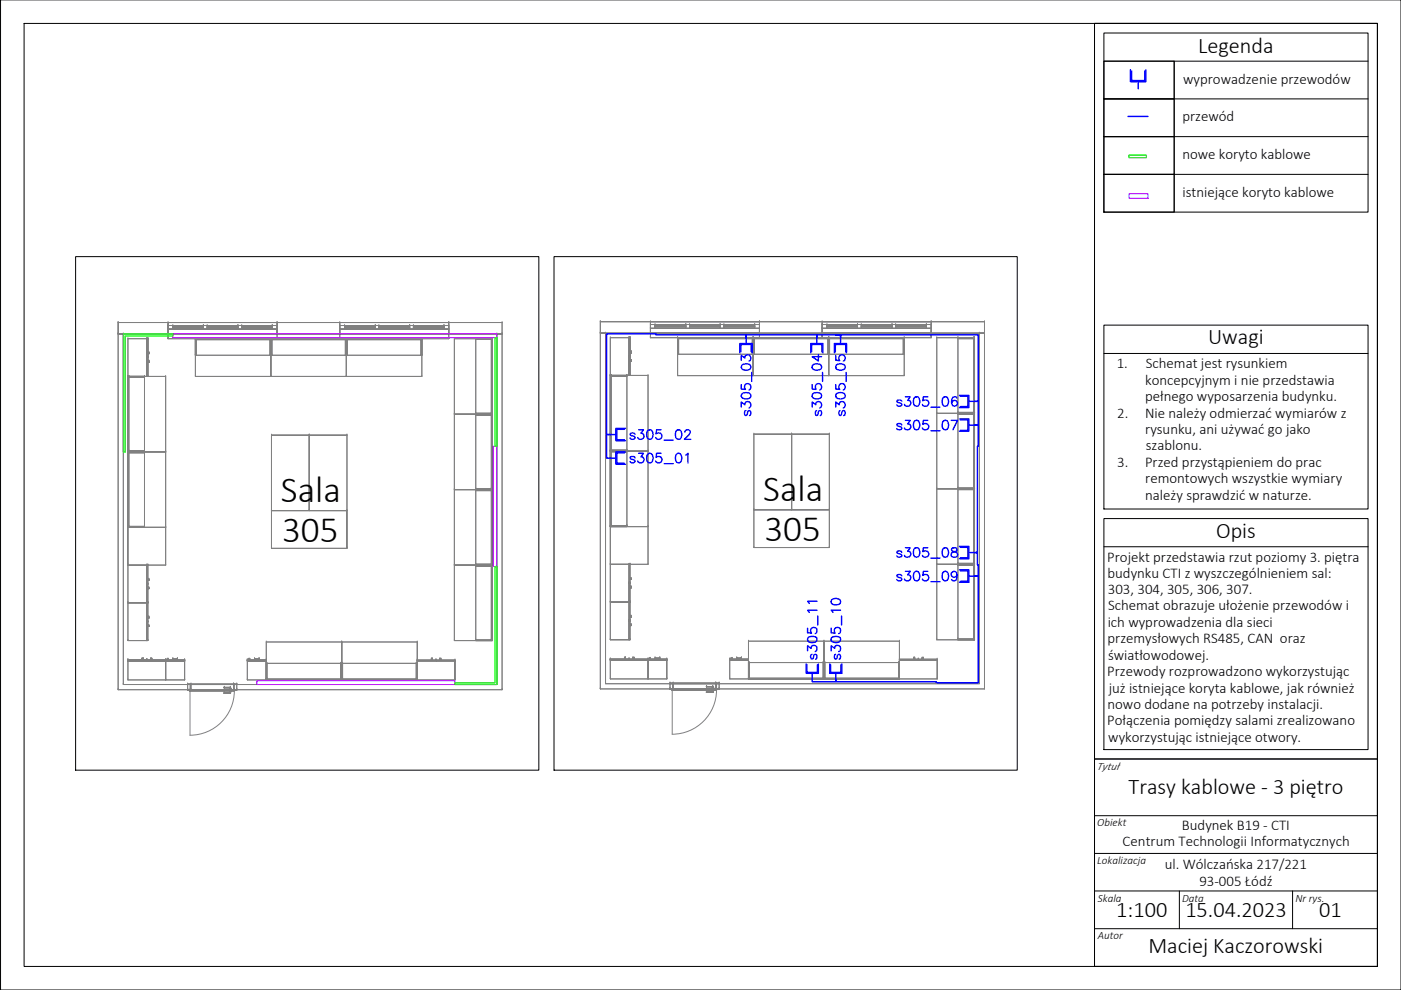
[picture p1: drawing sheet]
<svg xmlns="http://www.w3.org/2000/svg" width="297mm" height="210mm" viewBox="0 0 297 210" stroke-linecap="round" stroke-linejoin="round" font-family="sans-serif">
<g fill="none" stroke="#00f" stroke-width=".3">
<path d="M239.7 14.8v2.5h3.2v-2.5M239.9 15v2.1h2.8v-2.1M241.3 17.3v1.5M158.2 71.6v1.2M173.2 71.6v1.2M178.2 71.6v1.2M129.4 97.1h1.2M129.4 92.1h1.2M132.6 95.8h-2v2.6h2M132.6 90.8h-2v2.6h2M205.4 90.1h1.2M205.4 85.1h1.2"/>
<path d="M205.4 117.2h1.2M205.4 122.1h1.2M172.2 142.8v1.1M177.2 142.8v1.1"/>
</g>
<!-- layer: okna - rama -->
<g fill="none" stroke="#808080" stroke-width=".21">
<path d="M35.6 69v.8v-.8M35.6 69.8h23.1h-23.1M35.6 69h.1M35.6 69.8h.1M36.6 69v.8v-.8M36.6 69h6.5h-6.5M36.6 69.8h6.5h-6.5M36.6 69.8h.1M36.6 69h.1M43.1 69h.1M43.1 69.8h.1M43.1 69v.8"/>
<path d="M43.9 69v.8v-.8M43.9 69h6.5h-6.5M43.9 69.8h6.5h-6.5M43.9 69.8h.1M43.9 69h.1M50.4 69h.1M50.4 69.8h.1M50.4 69v.8M51.3 69v.8v-.8M51.3 69h6.4h-6.4M51.3 69.8h6.4h-6.4M51.3 69.8h.1"/>
<path d="M51.3 69h.1M57.7 69h.1M57.7 69.8h.1M57.7 69v.8M58.7 69h-23.1h23.1v.8M58.7 69h.1M58.7 69.8h.1M58.7 69v.8M72 69v.8v-.8M72 69.8h23.2h-23.2M72 69h.1M72 69.8h.1"/>
<path d="M73.1 69v.8v-.8M73.1 69h6.5h-6.5M73.1 69.8h6.5h-6.5M73.1 69.8h.1M73.1 69h.1M79.6 69h.1M79.6 69.8h.1M79.6 69v.8M80.3 69v.8v-.8M80.3 69h6.6h-6.6M80.3 69.8h6.6h-6.6M80.3 69.8h.1"/>
<path d="M80.3 69h.1M86.9 69h.1M86.9 69.8h.1M86.9 69v.8M87.7 69v.8v-.8M87.7 69h6.4h-6.4M87.7 69.8h6.4h-6.4M87.7 69.8h.1M87.7 69h.1M94.1 69h.1M94.1 69.8h.1M94.1 69v.8"/>
<path d="M95.2 69h-23.2h23.2v.8M95.2 69h.1M95.2 69.8h.1M95.2 69v.8M137.9 68.8v.8v-.8M137.9 69.6h23.1h-23.1M137.9 68.8h.1M137.9 69.6h.1M138.9 68.8v.8v-.8M138.9 68.8h6.5h-6.5M138.9 69.6h6.5h-6.5M138.9 69.6h.1"/>
<path d="M138.9 68.8h.1M145.4 68.8h.1M145.4 69.6h.1M145.4 68.8v.8M146.2 68.8v.8v-.8M146.2 68.8h6.5h-6.5M146.2 69.6h6.5h-6.5M146.2 69.6h.1M146.2 68.8h.1M152.7 68.8h.1M152.7 69.6h.1M152.7 68.8v.8"/>
<path d="M153.5 68.8v.8v-.8M153.5 68.8h6.5h-6.5M153.5 69.6h6.5h-6.5M153.5 69.6h.1M153.5 68.8h.1M160 68.8h.1M160 69.6h.1M160 68.8v.8M161 68.8h-23.1h23.1v.8M161 68.8h.1M161 69.6h.1M161 68.8v.8"/>
<path d="M174.3 68.8v.8v-.8M174.3 69.6h23.1h-23.1M174.3 68.8h.1M174.3 69.6h.1M175.3 68.8v.8v-.8M175.3 68.8h6.5h-6.5M175.3 69.6h6.5h-6.5M175.3 69.6h.1M175.3 68.8h.1M181.8 68.8h.1M181.8 69.6h.1M181.8 68.8v.8"/>
<path d="M182.6 68.8v.8v-.8M182.6 68.8h6.5h-6.5M182.6 69.6h6.5h-6.5M182.6 69.6h.1M182.6 68.8h.1M189.1 68.8h.1M189.1 69.6h.1M189.1 68.8v.8M189.9 68.8v.8v-.8M189.9 68.8h6.5h-6.5M189.9 69.6h6.5h-6.5M189.9 69.6h.1"/>
<path d="M189.9 68.8h.1M196.4 68.8h.1M196.4 69.6h.1M196.4 68.8v.8M197.4 68.8h-23.1h23.1v.8M197.4 68.8h.1M197.4 69.6h.1M197.4 68.8v.8"/>
</g>
<!-- layer: okna - szyba -->
<g fill="none" stroke="#808080" stroke-width=".21">
<path d="M36.6 69.3h6.5h-6.5v.2h6.5v-.2M36.6 69.3v.2h6.5v-.2M36.6 69.5h.1M36.6 69.3h.1M43.1 69.5h.1M43.1 69.3h.1M43.9 69.3h6.5h-6.5v.2h6.5v-.2M43.9 69.3v.2h6.5v-.2M43.9 69.5h.1M43.9 69.3h.1M50.4 69.5h.1M50.4 69.3h.1"/>
<path d="M51.3 69.3h6.4h-6.4v.2h6.4v-.2M51.3 69.3v.2h6.4v-.2M51.3 69.5h.1M51.3 69.3h.1M57.7 69.5h.1M57.7 69.3h.1M73.1 69.3h6.5h-6.5v.2h6.5v-.2M73.1 69.3v.2h6.5v-.2M73.1 69.5h.1M73.1 69.3h.1M79.6 69.5h.1M79.6 69.3h.1"/>
<path d="M80.3 69.3h6.6h-6.6v.2h6.6v-.2M80.3 69.3v.2h6.6v-.2M80.3 69.5h.1M80.3 69.3h.1M86.9 69.5h.1M86.9 69.3h.1M87.7 69.3h6.4h-6.4v.2h6.4v-.2M87.7 69.3v.2h6.4v-.2M87.7 69.5h.1M87.7 69.3h.1M94.1 69.5h.1M94.1 69.3h.1"/>
<path d="M138.9 69.1h6.5h-6.5v.2h6.5v-.2M138.9 69.1v.2h6.5v-.2M138.9 69.3h.1M138.9 69.1h.1M145.4 69.3h.1M145.4 69.1h.1M146.2 69.1h6.5h-6.5v.2h6.5v-.2M146.2 69.1v.2h6.5v-.2M146.2 69.3h.1M146.2 69.1h.1M152.7 69.3h.1M152.7 69.1h.1"/>
<path d="M153.5 69.1h6.5h-6.5v.2h6.5v-.2M153.5 69.1v.2h6.5v-.2M153.5 69.3h.1M153.5 69.1h.1M160 69.3h.1M160 69.1h.1M175.3 69.1h6.5h-6.5v.2h6.5v-.2M175.3 69.1v.2h6.5v-.2M175.3 69.3h.1M175.3 69.1h.1M181.8 69.3h.1M181.8 69.1h.1"/>
<path d="M182.6 69.1h6.5h-6.5v.2h6.5v-.2M182.6 69.1v.2h6.5v-.2M182.6 69.3h.1M182.6 69.1h.1M189.1 69.3h.1M189.1 69.1h.1M189.9 69.1h6.5h-6.5v.2h6.5v-.2M189.9 69.1v.2h6.5v-.2M189.9 69.3h.1M189.9 69.1h.1M196.4 69.3h.1M196.4 69.1h.1"/>
</g>
<!-- layer: okna - parapet -->
<g fill="none" stroke="#808080" stroke-width=".21">
<path d="M35.6 69.8h23.1v2h-23.1zM35.6 71.8h.1M35.6 69.8h.1M35.6 71.8h23.1M35.6 69.8v2M35.6 69.8h23.1M58.7 69.8v2M58.7 71.8h-23.1h23.1M58.7 71.8h.1M58.7 69.8h.1M72 69.8h23.2v2h-23.2zM72 71.8h.1"/>
<path d="M72 69.8h.1M72 71.8h23.2M72 69.8h23.2M72 69.8v2M95.2 69.8v2M95.2 71.8h-23.2h23.2M95.2 71.8h.1M95.2 69.8h.1M137.9 69.6h23.1v2h-23.1zM137.9 71.6h.1M137.9 69.6h.1M137.9 71.6h23.1"/>
<path d="M137.9 69.6v2M137.9 69.6h23.1M161 69.6v2M161 71.6h-23.1h23.1M161 71.6h.1M161 69.6h.1M174.3 69.6h23.1v2h-23.1zM174.3 71.6h.1M174.3 69.6h.1M174.3 71.6h23.1M174.3 69.6h23.1M174.3 69.6v2"/>
<path d="M197.4 69.6v2M197.4 71.6h-23.1h23.1M197.4 71.6h.1M197.4 69.6h.1"/>
</g>
<g fill="none" stroke="#808080" stroke-width=".21">
<path d="M31.4 76.8v-.2v.2M31.4 76.8h.2zM31.4 76.6h.2v.2M31.4 76.6h.1M31.4 76.8h.1M31.4 74.8l.1 .2M31.4 74.8v.2v-.2M31.4 74.8h.2v.2M31.4 74.8h.1M31.4 75h.1M31.4 74.8v.2M31.4 75h.2"/>
<path d="M31.5 76.6v.2v-.2h-.1v.2M31.5 76.8h.1M31.5 76.6h.1M31.5 74.8h-.1h.2M31.5 75h.1M31.5 74.8h.1M31.6 76.6h-.2v.2M31.6 76.8h.1M31.6 76.6h.1M31.6 74.8v.2h-.2M31.6 75h.1M31.6 74.8h.1"/>
<path d="M31.6 76.6v.2M133.6 76.6v-.2v.2M133.6 76.6h.2zM133.6 76.4h.2v.2M133.6 76.4h.1M133.6 76.6h.1M133.6 74.6v.2h.2v-.2v.2M133.6 74.6v.2v-.2M133.6 74.6h.2v.2M133.6 74.6h.1M133.6 74.8h.1M133.6 74.8h.2"/>
<path d="M133.6 76.4h.2M133.6 74.6h.2M133.6 74.6v.2M133.8 76.4v.2v-.2h-.2v.2M133.8 76.6h.1M133.8 76.4h.1M133.8 74.6h-.2h.2M133.8 74.8h.1M133.8 74.6h.1M133.8 76.4h-.2v.2M133.8 74.6v.2h-.2M133.8 76.4v.2"/>
<path d="M30.1 139.9h.2h-.2M30.1 139.7h.2v.2M30.1 139.7v.2v-.1M30.1 139.9h.1M30.1 139.8h.1M30.1 139.7h.1M30.1 139.9h.2M30.1 139.8v.1M30.3 139.8h-.2h.2v.1h-.2M30.3 139.7h-.2v.2M30.3 139.8h.1M30.3 139.9h.1"/>
<path d="M30.3 139.7h.1M30.3 139.7v.2M31.4 132.8v-.2v.2M31.4 132.8h.2zM31.4 132.6h.2v.2M31.4 132.6h.1M31.4 132.8h.1M31.4 130.8v.2h.1v-.2v.2M31.4 130.8v.2v-.2M31.4 130.8h.2v.2M31.4 130.8h.1M31.4 131h.1"/>
<path d="M31.4 124.8v-.2v.2M31.4 124.8h.2zM31.4 124.6h.2v.2M31.4 124.6h.1M31.4 124.8h.1M31.4 122.8v.2h.1v-.2v.2M31.4 122.8v.2v-.2M31.4 122.8h.2v.2M31.4 122.8h.1M31.4 123h.1M31.4 122.8v.2M31.4 130.8v.2"/>
<path d="M31.4 131h.2M31.4 123h.2M31.5 132.6l-.1 .2M31.5 132.8h.1M31.5 132.6h.1M31.5 130.8h-.1h.2M31.5 131h.1M31.5 130.8h.1M31.5 124.6l-.1 .2M31.5 124.8h.1M31.5 124.6h.1M31.5 122.8h-.1h.2"/>
<path d="M31.5 123h.1M31.5 122.8h.1M31.6 132.6h-.2v.2M31.6 132.8h.1M31.6 132.6h.1M31.6 130.8v.2h-.2M31.6 131h.1M31.6 130.8h.1M31.6 124.6h-.2v.2M31.6 124.8h.1M31.6 124.6h.1M31.6 122.8v.2h-.2"/>
<path d="M31.6 123h.1M31.6 122.8h.1M31.6 124.6v.2M31.6 132.6v.2M31.9 139.8h.3h-.3v.1h.3M31.9 139.7v.2h.3M31.9 139.9h.1M31.9 139.8h.1M31.9 139.7h.1M31.9 139.7h.3M31.9 139.8v.1M32.2 139.9h-.3h.3"/>
<path d="M32.2 139.7v.2zM32.2 139.7h-.3v.2M32.2 139.9h.1M32.2 139.8h.1M32.2 139.7h.1M35.5 139.8h.1v.2M35.5 139.8v.2v-.2M35.5 139.8h.1M35.5 139.8v.2M35.6 139.8h-.1h.1v.2h-.1M35.6 139.8h-.1v.2M35.6 139.8h.1"/>
<path d="M35.6 139.8v.2M36.6 139.9h.1M36.6 139.7h1v.2M36.6 139.7h.1M36.6 139.7v.2M36.7 139.8h.1M36.7 139.9h.1M37.5 139.8h-.8v.1M37.5 139.8l.1 .1v-.2h-1v.2M37.5 139.8h.1M37.5 139.9h.1M37.5 139.8v.1"/>
<path d="M37.6 139.7h.1M37.6 139.9h.1M52.7 139.8h.2v.2M52.7 139.8v.2v-.2M52.7 139.8h.1M52.7 139.8v.2M52.9 139.8h-.2h.2v.2h-.2M52.9 139.8h-.2v.2M52.9 139.8h.1M52.9 139.8v.2M54 139.9h.1M54 139.7h.9v.2"/>
<path d="M54 139.7h.1M54 139.7v.2M54 139.8h.1M54.8 139.8h-.8v.1M54.8 139.8l.1 .1v-.2h-.9v.2M54.8 139.8h.1M54.8 139.9h.1M54.8 139.8v.1M54.9 139.7h.1M54.9 139.9h.1M88.5 139.9v.2v-.2M88.5 139.9h3.9v.2h-3.9"/>
<path d="M88.5 139.9h.1M88.5 139.9h3.9M91.5 139.9h.1h-.1M91.5 139.7h.1v.2M91.5 139.7v.2v-.1M91.5 139.9h.1M91.5 139.8h.1M91.5 139.7h.1M91.5 139.8v.1M91.6 139.8l-.1 .1M91.6 139.7h-.1v.2M91.6 139.8h.1"/>
<path d="M91.6 139.9h.1M91.6 139.7h.1M91.6 139.7v.2M92.4 139.9h.1M92.4 139.9v.2h-3.9M92.5 139.9v.2v-.2h4v.2h-4M92.5 139.9h.1M92.5 139.9h4M93.2 139.8h.3h-.3v.1h.3M93.2 139.7v.2h.3M93.2 139.9h.1M93.2 139.8h.1"/>
<path d="M93.2 139.7h.1M93.2 139.7h.3M93.2 139.8v.1M93.5 139.9h-.3h.3M93.5 139.7v.2zM93.5 139.7h-.3v.2M93.5 139.9h.1M93.5 139.8h.1M93.5 139.7h.1M96.5 139.9h.1M96.5 139.9v.2M132.4 139.8h.2h-.2"/>
<path d="M132.4 139.5h.2v.3M132.4 139.5v.3v-.2M132.4 139.8h.1M132.4 139.6h.1M132.4 139.5h.1M132.4 139.8h.2M132.4 139.6v.2M132.6 139.6h-.2h.2v.2h-.2M132.6 139.5h-.2v.3M132.6 139.6h.1M132.6 139.8h.1M132.6 139.5h.1"/>
<path d="M132.6 139.5v.3M133.6 132.6v-.2v.2M133.6 132.6h.2zM133.6 132.4h.2v.2M133.6 132.4h.1M133.6 132.6h.1M133.6 130.7v.2h.2v-.2v.2M133.6 130.7v.2v-.2M133.6 130.7h.2v.2M133.6 130.7h.1M133.6 130.9h.1M133.6 124.6v-.2v.2"/>
<path d="M133.6 124.6h.2zM133.6 124.4h.2v.2M133.6 124.4h.1M133.6 124.6h.1M133.6 122.7v.2h.2v-.2v.2M133.6 122.7v.2v-.2M133.6 122.7h.2v.2M133.6 122.7h.1M133.6 122.9h.1M133.6 122.7v.2M133.6 130.7v.2M133.6 132.4h.2"/>
<path d="M133.6 130.7h.2M133.6 130.9h.2M133.6 124.4h.2M133.6 122.7h.2M133.6 122.9h.2M133.8 132.4v.2v-.2h-.2v.2M133.8 132.6h.1M133.8 132.4h.1M133.8 130.7h-.2h.2M133.8 130.9h.1M133.8 130.7h.1M133.8 124.4v.2v-.2h-.2v.2"/>
<path d="M133.8 124.6h.1M133.8 124.4h.1M133.8 122.7h-.2h.2M133.8 122.9h.1M133.8 122.7h.1M133.8 132.4h-.2v.2M133.8 130.7v.2h-.2M133.8 124.4h-.2v.2M133.8 122.7v.2h-.2M133.8 124.4v.2M133.8 132.4v.2M134.2 139.6h.2h-.2v.2h.2"/>
<path d="M134.2 139.5v.3h.2M134.2 139.8h.1M134.2 139.6h.1M134.2 139.5h.1M134.2 139.5h.2M134.2 139.6v.2M134.4 139.8h-.2h.2M134.4 139.5v.3zM134.4 139.5h-.2v.3M134.4 139.8h.1M134.4 139.6h.1M134.4 139.5h.1"/>
<path d="M137.7 139.8h.2h-.2M137.7 139.6h.2v.2M137.7 139.6v.2v-.1M137.7 139.8h.1M137.7 139.7h.1M137.7 139.6h.1M137.7 139.8h.2M137.7 139.7v.1M137.9 139.7h-.2h.2v.1h-.2M137.9 139.6h-.2v.2M137.9 139.7h.1M137.9 139.8h.1"/>
<path d="M137.9 139.6h.1M137.9 139.6v.2M138.9 139.8h.1h-.1M138.9 139.5h1v.3M138.9 139.8h.1M138.9 139.5h.1M138.9 139.5v.3M139 139.6h.1M139 139.8h.1M139.8 139.6h-.8v.2M139.8 139.6l.1 .2v-.3h-1v.3M139.8 139.6h.1"/>
<path d="M139.8 139.8h.1M139.8 139.6v.2M139.9 139.5h.1M139.9 139.8h.1M155 139.8h.2h-.2M155 139.6h.2v.2M155 139.6v.2v-.1M155 139.8h.1M155 139.7h.1M155 139.6h.1M155 139.8h.2M155 139.7v.1"/>
<path d="M155.2 139.7h-.2h.2v.1h-.2M155.2 139.6h-.2v.2M155.2 139.7h.1M155.2 139.8h.1M155.2 139.6h.1M155.2 139.6v.2M156.2 139.8h.1h-.1M156.2 139.5h1v.3M156.2 139.8h.1M156.2 139.5h.1M156.2 139.5v.3M156.3 139.6h.1"/>
<path d="M156.3 139.8h.1M157.1 139.6h-.8v.2M157.1 139.6l.1 .2v-.3h-1v.3M157.1 139.6h.1M157.1 139.8h.1M157.1 139.6v.2M157.2 139.5h.1M157.2 139.8h.1M190.7 140v3.9h8M190.7 140h.1M190.7 139.8v.2v-.2M190.7 139.8h4v.2h-4"/>
<path d="M190.7 139.8h.1M190.7 140h8M190.7 139.8h4M193.7 139.8h.2h-.2M193.7 139.5h.2v.3M193.7 139.5v.3v-.2M193.7 139.8h.1M193.7 139.6h.1M193.7 139.5h.1M193.7 139.6v.2M193.9 139.6h-.2h.2v.2h-.2M193.9 139.5h-.2v.3"/>
<path d="M193.9 139.6h.1M193.9 139.8h.1M193.9 139.5h.1M193.9 139.5v.3M194.7 139.8h.1M194.7 139.8v.2h-4M194.7 140h.1M194.8 140h.1M194.8 139.8v.2v-.2h3.9v.2h-3.9M194.8 139.8h.1M194.8 139.8h3.9M195.5 139.6h.2h-.2v.2h.2"/>
<path d="M195.5 139.5v.3h.2M195.5 139.8h.1M195.5 139.6h.1M195.5 139.5h.1M195.5 139.5h.2M195.5 139.6v.2M195.7 139.8h-.2h.2M195.7 139.5v.3zM195.7 139.5h-.2v.3M195.7 139.8h.1M195.7 139.6h.1M195.7 139.5h.1"/>
<path d="M198.7 140h-8v3.9M198.7 140h.1M198.7 139.8h.1M198.7 139.8v.2M35.5 140h.1h-.1M35.5 140h.1M35.6 140h.1M40.2 146.5h.1M40.3 146.4h.1M40.3 146.5h.1M47.6 147h.1M47.5 146.9h1.4z"/>
<path d="M47.5 146.9h.1M47.5 145.9v-.2v.2M47.6 146.9h1.2M47.6 146.9l1.2 .1M47.6 146.9h.1M47.6 145.7h1.2v.2M47.6 145.7l-.1 .2h1.4h-1.3M47.6 145.9h.1M47.6 145.7h.1M48.7 146.5h.4zM48.7 146.7h.4zM48.7 146.2h.4z"/>
<path d="M48.7 146.1h.4zM48.7 146.1v.1M48.7 146.5v.2M48.8 146.9h.1M48.8 146.7h.1M48.8 145.9h.1M48.8 146.1h.1M48.8 145.9v.3M48.8 146.9v.1M48.8 147h.1M48.8 145.7h-1.2v.2M48.8 145.7v.2"/>
<path d="M48.8 145.7h.1M48.8 146.5v.4M48.9 146.7h.1M48.9 146.9h.1M48.9 146.1h.1M48.9 145.9v-.2v.2M48.9 145.9v.2M48.9 146.7v.2M49.1 146.7h.1M49.1 146.1h.1M49.1 146.1v.1M49.1 146.5v.2"/>
<path d="M52.7 140h.2h-.2M52.7 140h.1M52.7 140h.2M52.9 140h.1M88.5 144.2h8v-4.1v4.1M88.5 140.1v4.1h8M88.5 144.2h.1M88.5 140.1h.1M88.5 140.1h8M92.4 140.1h.1M92.5 140.1h.1M96.5 140.1h-8v4.1"/>
<path d="M96.5 144.2h.1M96.5 140.1h.1M142.4 146.3h.1M142.5 146.2h.1M142.5 146.4h.1M142.6 146.3h.1M149.8 146.7h1.4zM149.8 146.7v.1v-.1M149.8 145.6h.1M149.8 146.7v.1h1.3v-.1M149.8 146.7v.1h1.3M149.8 146.8h.1"/>
<path d="M149.8 146.7h.1M149.8 145.6h1.3M149.8 145.6h1.4h-1.4M150.9 146.4h.4zM150.9 146h.4zM150.9 145.9h.4zM150.9 145.9v.1M150.9 146.4h.1M151.1 146.7h.1M151.1 146.4h.1M151.1 145.6h.1M151.1 145.9h.1"/>
<path d="M151.1 145.6v.3M151.1 146.4v.3M151.1 146.7v.1M151.1 146.8h.1M151.1 145.6h-1.3M151.1 145.6v.4M151.2 146.4h.1M151.2 146.7v.1v-.1M151.2 145.9h.1M151.2 145.6h.1M151.2 145.6v.3M151.2 146.4v.3"/>
<path d="M151.3 146.4h.1M151.3 145.9h.1M151.3 145.9v.1M190.7 143.9h8v-3.9v3.9M190.7 143.9h.1M198.7 143.9h.1"/>
<circle cx="40.3" cy="146.5" r=".06"/>
<circle cx="142.5" cy="146.3" r=".06"/>
</g>
<g fill="none" stroke="#808080" stroke-width=".21">
<path d="M27.1 79.8v16h8h-8M27.1 79.8h8v16M27.1 79.8h.1M27.1 79.8v16h.2M27.1 79.8h3.5v16h-3.5v-16v16M27.1 79.8h3.5v16h-3.5M27.1 71.8v8h4h-4M27.1 71.8h4v8M27.1 71.8h.1M27.1 79.8v32M27.3 79.8h3.3v.2h-3.3v-.2v.2M27.3 79.8h3.3v.2h-3.3"/>
<path d="M27.3 79.8h.1M27.3 79.8h-.2h.2v16M27.3 79.8v16h-.2M30.6 79.8h.1M31.1 71.8h-4v8M31.1 79.8h.1M31.1 71.8h.1M31.1 75.8h.3v4h-.3M31.1 75.8h.1M31.1 75.8v4h.3v-4h-.3v4M31.1 71.8v3.9h.3v-3.9M31.1 71.8v3.9h.3"/>
<path d="M31.1 75.8v4h.3v-4h-.3h.3M31.1 75.7h.1M31.1 71.8v8M31.1 79.8h.3M31.4 71.8h-.3h.3M31.4 75.7h.1M31.4 71.8v3.9h-.3M31.4 71.8v3.9h-.3v-3.9h.3v3.9M31.4 71.8h-.3v3.9M31.4 75.8h.1M31.4 79.8h.1M31.4 71.8h.1"/>
<path d="M31.4 75.8v4M35.1 79.8h-8v16M35.1 79.8h.1M35.1 79.8v32M41.4 71.8v8v-8h16M41.4 71.8h16v8M41.4 71.8h.1M41.4 79.8h.1M41.4 75.3h.2v-3.3v3.3M41.4 72v3.3h.2M41.4 75.3h.1M41.4 72h.1"/>
<path d="M41.4 72h16v-.2v.2M41.4 71.8v.2h16M41.4 71.8h16h-16v3.5h16v-3.5M41.4 71.8v3.5h16v-3.5M41.4 79.8h48M41.4 72h.2M41.4 71.8h48M41.6 72h-.2v3.3M41.6 75.3h.1M41.6 72h.1M57.2 72h.2h-.2v3.3h.2v-3.3M57.2 72v3.3h.2v-3.3"/>
<path d="M57.2 75.3h.1M57.2 72h.1M57.4 71.8v8v-8h16M57.4 71.8h16v8M57.4 71.8h.1M57.4 79.8h.1M57.4 75.3h.2v-3.3v3.3M57.4 72v3.3h.2M57.4 75.3h.1M57.4 72h.1M57.4 72h16v-.2v.2M57.4 71.8v.2h16"/>
<path d="M57.4 71.8h16h-16v3.5h16v-3.5M57.4 71.8v3.5h16v-3.5M57.4 71.8v8h-16M57.4 71.8h-16v.2M57.4 72h.2M57.6 72h-.2v3.3M57.6 75.3h.1M57.6 72h.1M73.2 72h.2h-.2v3.3h.2v-3.3M73.2 72v3.3h.2v-3.3M73.2 75.3h.1M73.2 72h.1"/>
<path d="M73.4 71.8v8h-16M73.4 71.8h.1M73.4 79.8h.1M73.4 75.3h.1M73.4 72h.1M73.4 71.8h-16v.2M73.4 71.8v8v-8h16M73.4 71.8h16v8M73.4 75.3h.2v-3.3v3.3M73.4 72v3.3h.2M73.4 72h16v-.2v.2M73.4 71.8v.2h16"/>
<path d="M73.4 71.8h16h-16v3.5h16v-3.5M73.4 71.8v3.5h16v-3.5M73.4 72h.2M73.6 72h-.2v3.3M73.6 75.3h.1M73.6 72h.1M89.2 72h.2h-.2v3.3h.2v-3.3M89.2 72v3.3h.2v-3.3M89.2 75.3h.1M89.2 72h.1M89.4 71.8v8h-16M89.4 71.8h.1"/>
<path d="M89.4 79.8h.1M89.4 75.3h.1M89.4 72h.1M89.4 71.8h-16v.2M96.3 71.8v16h8.1M96.3 71.8h.1M96.3 71.8v64M100.9 71.8v.2h3.3h-3.3M100.9 71.8h3.3v.2M100.9 72h.1M100.9 71.8h.1M104.2 71.8h-3.3v.2"/>
<path d="M104.2 72h.1M104.2 71.8h.1M104.2 71.8v16h.2h-.2M104.2 71.8h.2v16M104.2 71.8v.2M104.4 71.8h-8.1h8.1v16M104.4 71.8v16h-8.1M104.4 71.8h.1M104.4 71.8h-.2v16M104.4 71.8v16v-16h-3.5v16h3.5M104.4 71.8h-3.5v16h3.5M104.4 71.8v64"/>
<path d="M129.4 79.6h8v16h-8v16M129.4 79.6v16h8h-8M129.4 79.6h.1M129.4 79.6v16h.2M129.4 79.6h3.5v16h-3.5v-16v16M129.4 79.6h3.5v16h-3.5M129.4 71.6v8h4h-4M129.4 71.6h4v8M129.4 71.6h.1M129.4 79.6v32M129.6 79.6h3.3v.2h-3.3v-.2v.2M129.6 79.6h3.3v.2h-3.3"/>
<path d="M129.6 79.6h.1M129.6 79.8h.1M129.6 79.6h-.2h.2v16M129.6 79.6v16h-.2M132.9 79.6h.1M132.9 79.8h.1M133.4 71.6h-4v8M133.4 79.6h.1M133.4 71.6h.1M133.4 75.7h.2v3.9h-.2M133.4 75.7h.1M133.4 75.7v3.9h.2v-3.9h-.2v3.9"/>
<path d="M133.4 71.6v4h.2v-4M133.4 71.6v4h.2M133.4 75.7v3.9h.2v-3.9h-.2h.2M133.4 75.6h.1M133.4 71.6v8M133.4 79.6h.2M133.6 71.6h-.2h.2M133.6 75.6h.1M133.6 71.6v4h-.2M133.6 71.6v4h-.2v-4h.2v4M133.6 71.6h-.2v4M133.6 75.7h.1"/>
<path d="M133.6 79.6h.1M133.6 71.6h.1M133.6 75.7v3.9M137.4 79.6h-8v16M137.4 79.6h.1M137.4 79.6v32M143.7 71.6h16v8h16v-8M143.7 71.6v8v-8h16M143.7 71.6h.1M143.7 79.6h.1M143.7 75.1h.2v-3.3v3.3M143.7 71.8v3.3h.2"/>
<path d="M143.7 75.1h.1M143.7 71.8h.1M143.7 71.8h16v-.2v.2M143.7 71.6v.2h16M143.7 71.6h16h-16v3.5h16v-3.5M143.7 71.6v3.5h16v-3.5M143.7 71.8h.2M143.7 79.6h48M143.7 71.6h48M143.9 71.8h-.2v3.3M143.9 75.1h.1M143.9 71.8h.1"/>
<path d="M159.5 71.8h.2h-.2v3.3h.2v-3.3M159.5 71.8v3.3h.2v-3.3M159.5 71.8h.1M159.7 71.6v8v-8h16M159.7 71.6h16v8h16v-8M159.7 71.6h.1M159.7 71.8v3.3h.2v-3.3v3.3h-.2v-3.3h.2M159.7 71.8h.1M159.7 71.8h16v-.2v.2M159.7 71.6v.2h16M159.7 71.6h16h-16v3.5h16v-3.5M159.7 71.6v3.5h16v-3.5"/>
<path d="M159.7 71.6v8h-16M159.7 71.6h-16v.2M159.7 71.8h.2M159.9 71.8h.1M175.5 71.8h.2h-.2v3.3h.2v-3.3M175.5 71.8v3.3h.2v-3.3M175.5 71.8h.1M175.7 71.6h.1M175.7 71.8h.1M175.7 71.6h-16v.2M175.7 71.6v8v-8h16M175.7 71.6h16v8"/>
<path d="M175.7 71.8v3.3h.2v-3.3v3.3h-.2v-3.3h.2M175.7 71.8h16v-.2v.2M175.7 71.6v.2h16M175.7 71.6h16h-16v3.5h16v-3.5M175.7 71.6v3.5h16v-3.5M175.7 71.8h.2M175.9 71.8h.1M191.5 71.8h.2h-.2v3.3h.2v-3.3M191.5 71.8v3.3h.2v-3.3M191.5 75.1h.1M191.5 71.8h.1M191.7 71.6h.1"/>
<path d="M191.7 79.6h.1M191.7 75.1h.1M191.7 71.8h.1M191.7 71.6h-16v.2M198.6 71.6v16h8M198.6 71.6h.1M198.6 71.6v64.1M203.1 71.6v.2h3.3h-3.3M203.1 71.6h3.3v.2M203.1 71.8h.1M203.1 71.6h.1M206.4 71.6h-3.3v.2"/>
<path d="M206.4 71.8h.1M206.4 71.6h.1M206.4 71.6v16h.2h-.2M206.4 71.6h.2v16M206.4 71.6v.2M206.6 71.6v16h-8v16h8M206.6 71.6h-8h8v16M206.6 71.6h.1M206.6 71.6h-.2v16M206.6 71.6v16v-16h-3.5v16h3.5M206.6 71.6h-3.5v16h3.5M206.6 71.6v64.1"/>
<path d="M27.1 95.8v16h8h-8M27.1 95.8h8v16M27.1 95.8h.1M27.1 95.8v16h.2M27.1 95.8h3.5v16h-3.5v-16v16M27.1 95.8h3.5v16h-3.5M27.3 95.8h3.3v.2h-3.3v-.2v.2M27.3 95.8h3.3v.2h-3.3M27.3 95.8h.1M27.3 96h.1M27.3 95.8h-.2h.2v16M27.3 95.8v16h-.2"/>
<path d="M27.3 95.6v.2h3.3M27.3 95.6h.1M27.3 80h.1M27.3 95.6v.2M30.6 95.8h.1M30.6 96h.1M30.6 95.6h-3.3h3.3v.2M30.6 95.6v.2h-3.3M30.6 95.6h.1M30.6 80h.1M35.1 95.8h-8v16M35.1 95.8h.1"/>
<path d="M57.6 92.3v16h8M57.6 92.3h.1M57.6 92.3v16M65.6 92.3v16h8M65.6 92.3h.1M65.6 92.3h-8h8v16M65.6 92.3v16h-8M65.6 92.3v16M73.6 92.3h-8h8v16M73.6 92.3v16h-8M73.6 92.3h.1M96.3 87.8v16h8.1"/>
<path d="M96.3 87.8h.1M100.9 87.8v.2h3.3h-3.3M100.9 87.8h3.3v.2M100.9 88h.1M100.9 87.8h.1M100.9 87.6h.1M104.2 87.8h-3.3v.2M104.2 88h.1M104.2 87.8h.1M104.2 87.8v16h.2h-.2M104.2 87.8h.2v16M104.2 87.6v.2v-.2h-3.3v.2h3.3"/>
<path d="M104.2 87.6h-3.3v.2h3.3M104.2 87.6h.1M104.2 87.8v.2M104.4 87.8h-8.1h8.1v16M104.4 87.8v16h-8.1M104.4 87.8h.1M104.4 87.8h-.2v16M104.4 87.8v16v-16h-3.5v16h3.5M104.4 87.8h-3.5v16h3.5M129.4 95.6v16h8h-8M129.4 95.6h8v16M129.4 95.6h.1"/>
<path d="M129.4 95.6v16h.2M129.4 95.6h3.5v16h-3.5v-16v16M129.4 95.6h3.5v16h-3.5M129.6 95.6h3.3v.2h-3.3v-.2v.2M129.6 95.6h3.3v.2h-3.3M129.6 95.6h.1M129.6 95.8h.1M129.6 95.6h-.2h.2v16M129.6 95.6v16h-.2M129.6 95.4v.2h3.3v-.2h-3.3h3.3v.2h-3.3M129.6 95.4h.1M129.6 95.4v.2"/>
<path d="M159.8 92v16.1h8M159.8 92h.1M159.8 92v16.1M167.8 92v16.1h8M167.8 92h.1M167.8 92h-8h8v16.1M167.8 92v16.1h-8M167.8 92v16.1M175.8 92h-8h8v16.1M175.8 92v16.1h-8M175.8 92h.1M206.4 87.6h-3.3v.2h3.3h-3.3v-.2h3.3v.2"/>
<path d="M206.4 87.8h.1M206.4 87.6h.1M206.4 87.6v16h.2h-.2M206.4 87.6h.2v16M206.4 87.4v.2v-.2h-3.3v.2h3.3M206.4 87.4h-3.3v.2h3.3M206.4 87.4h.1M206.4 87.6v.2M206.6 87.6h-8h8v16M206.6 87.6v16h-8M206.6 87.6h.1M206.6 87.6h-.2v16"/>
<path d="M206.6 87.6v16v-16h-3.5v16h3.5M206.6 87.6h-3.5v16h3.5M27.1 111.8h.1M27.1 111.8v8v-8h8M27.1 111.8h8v8M27.1 119.8h.1M27.1 119.8v8h4h-4M27.1 119.8h4v8M27.1 119.8h8M27.3 111.6v.2h3.3M27.3 111.6h.1M27.3 111.8h.1"/>
<path d="M27.3 111.6v.2M30.6 111.6h-3.3h3.3v.2M30.6 111.6v.2h-3.3M30.6 111.6h.1M30.6 111.8h.1M31.1 119.8h-4v8M31.1 119.8h.1M31.1 119.8v4h.3M31.1 119.8h.3h-.3M31.1 119.8v16M31.4 119.8h.1M31.4 119.8v4"/>
<path d="M35.1 111.8h.1M35.1 111.8v8h-8M35.1 119.8h.1M57.6 116.3h16v-8v8M57.6 108.3v8h16M57.6 116.3h.1M57.6 108.3h.1M57.6 108.3h16M65.6 108.3h.1M73.6 108.3h-16v8M73.6 116.3h.1M73.6 108.3h.1"/>
<path d="M96.3 103.8h.1M96.3 103.8v16h8.1M96.3 119.8h.1M96.3 119.8v16h8.1M100.9 103.8h.1M100.9 103.6h.1M100.9 103.8v.2h3.3h-3.3M100.9 103.8h3.3v.2M100.9 104h.1M100.9 119.8h.1M100.9 119.6h.1M100.9 119.8v.2h3.3h-3.3"/>
<path d="M100.9 119.8h3.3v.2M104.2 103.6v.2v-.2h-3.3v.2h3.3M104.2 103.6h-3.3v.2h3.3M104.2 103.8h.1M104.2 103.6h.1M104.2 103.8h-3.3v.2M104.2 104h.1M104.2 119.6v.2v-.2h-3.3v.2h3.3M104.2 119.6h-3.3v.2h3.3M104.2 119.8h.1M104.2 119.6h.1M104.2 103.8v16h.2h-.2"/>
<path d="M104.2 103.8h.2v16M104.2 119.8h-3.3v.2M104.2 119.8v16h.2h-.2M104.2 119.8h.2v16M104.2 103.8v.2M104.2 119.8v.2M104.4 103.8h.1M104.4 103.8h-8.1h8.1v16M104.4 103.8v16h-8.1M104.4 119.8h.1M104.4 103.8h-.2v16M104.4 103.8v16v-16h-3.5v16h3.5"/>
<path d="M104.4 103.8h-3.5v16h3.5M104.4 119.8h-8.1h8.1v16M104.4 119.8v16h-8.1M104.4 119.8h-.2v16M104.4 119.8v16v-16h-3.5v16h3.5M104.4 119.8h-3.5v16h3.5M129.4 111.6h.1M129.4 111.6v8v-8h8M129.4 111.6h8v8M129.4 119.6h.1M129.4 119.6v8h4h-4M129.4 119.6h4v8"/>
<path d="M129.4 119.6h8M129.6 111.4v.2h3.3M129.6 111.4h.1M129.6 111.6h.1M129.6 111.4v.2M132.9 111.4h-3.3h3.3v.2M132.9 111.4v.2h-3.3M132.9 111.4h.1M132.9 111.6h.1M133.4 119.6h-4v8M133.4 119.6h.1M133.4 119.6v4h.2"/>
<path d="M133.4 119.6h.2h-.2M133.4 119.6v16.1M133.6 119.6h.1M133.6 119.6v4M137.4 111.6h.1M137.4 111.6v8h-8M137.4 119.6h.1M159.8 116.1h16v-8v8M159.8 108.1v8h16M159.8 116.1h.1M159.8 108.1h.1M159.8 108.1h16"/>
<path d="M167.8 108.1h.1M175.8 108.1h-16v8M175.8 116.1h.1M175.8 108.1h.1M198.6 103.6h.1M198.6 103.6v16h8M203.1 103.6h.1M203.1 103.4h.1M203.1 103.6v.2h3.3h-3.3M203.1 103.6h3.3v.2M203.1 103.8h.1M206.4 103.4v.2v-.2h-3.3v.2h3.3"/>
<path d="M206.4 103.4h-3.3v.2h3.3M206.4 103.6h.1M206.4 103.4h.1M206.4 103.6h-3.3v.2M206.4 103.8h.1M206.4 119.4v.2v-.2h-3.3v.2h3.3M206.4 119.4h-3.3v.2h3.3M206.4 119.6h.1M206.4 119.4h.1M206.4 103.6v16h.2h-.2M206.4 103.6h.2v16M206.4 119.6h-3.3v.3h3.3h-3.3v-.3h3.3v.3"/>
<path d="M206.4 119.9h.1M206.4 119.6v16.1h.2h-.2M206.4 119.6h.2v16.1M206.4 103.6v.2M206.4 119.6v.3M206.6 103.6h.1M206.6 103.6h-8h8v16M206.6 103.6v16h-8v16.1h8M206.6 119.6h.1M206.6 103.6h-.2v16M206.6 103.6v16v-16h-3.5v16h3.5M206.6 103.6h-3.5v16h3.5"/>
<path d="M206.6 119.6h-8h8v16.1M206.6 119.6v16.1h-8M206.6 119.6h-.2v16.1M206.6 119.6v16.1v-16.1h-3.5v16.1h3.5M206.6 119.6h-3.5v16.1h3.5M27.1 139.9v.2v-.2M27.1 139.9h4v.2h-4M27.1 139.9h4v.2M27.1 139.9h4v.2h-4v-.2h4M27.1 139.9v.2h4M27.1 139.9h.1M27.1 127.8v8h4h-4"/>
<path d="M27.1 127.8h4v8M27.1 135.8h.1M27.1 127.8h.1M31.1 139.9h.1M31.1 139.9v.2h-4M31.1 127.8h-4v8M31.1 135.8h.1M31.1 127.8h.1M31.1 127.8v4h.3M31.1 131.8h.1M31.1 127.8h.3h-.3M31.1 131.9h.3h-.3"/>
<path d="M31.1 131.9h.1M31.1 123.8h.1M31.1 123.9h.3h-.3M31.1 123.9h.1M31.2 139.9v.2v-.2h3.9v.2h-3.9M31.2 139.9h.1M31.2 139.9h3.9M31.4 127.8h.1M31.4 131.9v3.9h-.3v-3.9v3.9M31.4 131.9v3.9h-.3M31.4 135.8h.1M31.4 131.9h.1"/>
<path d="M31.4 131.8h.1M31.4 123.9v3.9h-.3v-3.9v3.9M31.4 123.9v3.9h-.3M31.4 123.9h.1M31.4 123.8h.1M31.4 127.8v4M35.1 139.9h.1M35.1 139.9v.2v-.2h4M35.1 139.9h4v.2M35.1 139.9v.2M39.1 139.9h.1M39.1 139.9v.2h-4"/>
<path d="M52.4 139.9h.1M52.4 139.9v.2v-.2h4.1M52.4 139.9h4.1v.2M56.5 136.1v8.1h16M56.5 136.1h.1M56.5 139.9h.1M56.5 139.9v.2h-4.1M56.5 136.1h32M72.5 136.1v8.1h16M72.5 136.1h.1M72.5 136.1h-16v8.1M88.5 136.1h-16v8.1"/>
<path d="M88.5 136.1h.1M96.3 135.8h.1M100.9 120h.1M100.9 135.8h.1M100.9 135.7h.1M104.2 120h.1M104.2 135.7v.1v-.1h-3.3v.1h3.3M104.2 135.7h-3.3v.1h3.3M104.2 135.8h.1M104.2 135.7h.1M104.4 135.8h.1M129.4 140v3.9h8"/>
<path d="M129.4 140h.1M129.4 139.8v.2v-.2M129.4 139.8h3.9v.2h-3.9M129.4 139.8h3.9v.2M129.4 139.8h3.9v.2h-3.9v-.2h3.9M129.4 139.8v.2h3.9M129.4 139.8h.1M129.4 127.6v8.1h4h-4M129.4 127.6h4v8.1M129.4 135.7h.1M129.4 127.6h.1M129.4 140h12"/>
<path d="M133.3 139.8h.1M133.3 139.8v.2h-3.9M133.3 140h.1M133.4 127.6h-4v8.1M133.4 135.7h.1M133.4 127.6h.1M133.4 127.6v4h.2M133.4 131.6h.1M133.4 127.6h.2h-.2M133.4 131.7h.2h-.2M133.4 131.7h.1M133.4 123.6h.1"/>
<path d="M133.4 123.7h.2h-.2M133.4 123.7h.1M133.5 140v-.2h3.9v.2M133.5 140h.1M133.5 140h3.9v-.2h-3.9v.2h3.9M133.5 139.8v.2v-.2h3.9v.2h-3.9M133.5 139.8h.1M133.5 139.8h3.9M133.6 127.6h.1M133.6 131.7v4h-.2v-4v4M133.6 131.7v4h-.2M133.6 135.7h.1"/>
<path d="M133.6 131.7h.1M133.6 131.6h.1M133.6 123.7v3.9h-.2v-3.9v3.9M133.6 123.7v3.9h-.2M133.6 123.7h.1M133.6 123.6h.1M133.6 127.6v4M137.4 140h-8v3.9M137.4 140h.1M137.4 139.8h.1M137.4 140v3.9h4M137.4 140h4h-4v-.2h4v.2"/>
<path d="M137.4 140v-.2h4v.2M137.4 139.8v.2v-.2h4M137.4 139.8h4v.2M137.4 139.8v.2M141.4 140h-4v3.9M141.4 140h.1M141.4 139.8h.1M141.4 139.8v.2h-4M154.7 140v3.9h4M154.7 140h.1M154.7 140h4h-4v-.2h4v.2M154.7 140v-.2h4v.2"/>
<path d="M154.7 139.8h.1M154.7 139.8v.2v-.2h4M154.7 139.8h4v.2M154.7 140h4M158.7 135.9v8h16M158.7 135.9h.1M158.7 140h-4v3.9M158.7 140h.1M158.7 139.8h.1M158.7 139.8v.2h-4M158.7 135.9h32M190.7 135.9h-16v8"/>
<path d="M190.7 135.9h.1M198.6 135.7h.1M203.1 135.7h.1M203.1 135.4h.1M206.4 135.4v.3v-.3h-3.3v.3h3.3M206.4 135.4h-3.3v.3h3.3M206.4 135.7h.1M206.4 135.4h.1M206.6 135.7h.1M27.1 144.2h8v-4.1v4.1M27.1 140.1v4.1h8M27.1 144.2h.1"/>
<path d="M27.1 140.1h.1M27.1 140.1h12M31.1 140.1h.1M31.2 140.1v-.2h3.9v.2M31.2 140.1h.1M31.2 140.1h3.9v-.2h-3.9v.2h3.9M35.1 140.1h-8v4.1M35.1 144.2h.1M35.1 140.1h.1M35.1 144.2h4v-4.1v4.1M35.1 140.1v4.1h4M35.1 140.1h4h-4v-.2h4v.2"/>
<path d="M35.1 140.1v-.2h4v.2M39.1 140.1h-4v4.1M39.1 144.2h.1M39.1 140.1h.1M52.4 144.2h4.1v-4.1v4.1M52.4 140.1v4.1h4.1M52.4 144.2h.1M52.4 140.1h.1M52.4 140.1h4.1h-4.1v-.2h4.1v.2M52.4 140.1v-.2h4.1v.2M52.4 140.1h4.1M56.5 144.2h16v-8.1v8.1"/>
<path d="M56.5 144.2h.1M56.5 143.9v-3.3h.1v3.3h-.1h.1M56.5 143.9v-3.3h.1v3.3M56.5 140.6h.1M56.5 143.9h.1M56.5 143.9v.3v-.3h16M56.5 143.9h16v.3M56.5 144.2v-3.6h16v3.6h-16h16M56.5 144.2v-3.6h16v3.6M56.5 140.1h-4.1v4.1M56.5 140.1h.1M56.5 144.2h32"/>
<path d="M56.6 140.6h.1M56.6 143.9h.1M72.2 140.6v3.3v-3.3h.3M72.2 140.6h.3v3.3M72.2 140.6h.1M72.2 143.9h.1M72.2 143.9h.3M72.5 144.2h16v-8.1v8.1M72.5 144.2h.1M72.5 143.9v-3.3h.1v3.3h-.1h.1M72.5 143.9v-3.3h.1v3.3M72.5 140.6h.1"/>
<path d="M72.5 143.9h.1M72.5 143.9v.3v-.3h16M72.5 143.9h16v.3M72.5 144.2v-3.6h16v3.6h-16h16M72.5 144.2v-3.6h16v3.6M72.5 140.6v3.3h-.3M72.5 143.9v.3h-16M72.6 140.6h.1M72.6 143.9h.1M88.3 140.6v3.3v-3.3h.2M88.3 140.6h.2v3.3M88.3 140.6h.1"/>
<path d="M88.3 143.9h.1M88.3 143.9h.2M88.5 144.2h.1M88.5 140.6v3.3h-.2M88.5 140.6h.1M88.5 143.9h.1M88.5 143.9v.3h-16M129.4 143.9h8v-3.9v3.9M129.4 143.9h.1M137.4 143.9h.1M137.4 143.9h4v-3.9v3.9M141.4 143.9h.1"/>
<path d="M154.7 143.9h4v-3.9v3.9M154.7 143.9h.1M158.7 143.9v-8h16v8h16M158.7 143.9h16v-8v8M158.7 143.9h.1M158.7 143.8v-3.3h.2v3.3h-.2h.2M158.7 143.8v-3.3h.2v3.3M158.7 140.5h.1M158.7 143.8h.1M158.7 143.8v.1v-.1h16M158.7 143.8h16v.1M158.7 143.9v-3.4h16v3.4h-16h16"/>
<path d="M158.7 143.9v-3.4h16v3.4M158.7 143.9h32M158.9 140.5h.1M158.9 143.8h.1M174.5 143.8h.2v-3.3h-.2v3.3v-3.3h.2v3.3M174.5 143.8h.1M174.5 143.8h.2M174.7 143.9h16v-8v8M174.7 143.9h.1M174.7 143.8v-3.3h.2v3.3h-.2h.2M174.7 143.8v-3.3h.2v3.3M174.7 143.8h.1"/>
<path d="M174.7 143.8v.1v-.1h16M174.7 143.8h16v.1M174.7 143.9v-3.4h16v3.4h-16h16M174.7 143.9v-3.4h16v3.4M174.7 143.8v.1h-16M174.9 143.8h.1M190.5 140.5v3.3v-3.3h.2M190.5 140.5h.2v3.3M190.5 140.5h.1M190.5 143.8h.1M190.5 143.8h.2M190.7 143.9h.1"/>
<path d="M190.7 140.5v3.3h-.2M190.7 140.5h.1M190.7 143.8h.1M190.7 143.8v.1h-16"/>
</g>
<!-- layer: dzwi - futryna -->
<g fill="none" stroke="#808080" stroke-width=".21">
<path d="M39.8 145h.7v1.4h-.7v-.2h.5v-1.1h-.5zM39.8 146.2h.1M39.8 145.1h.1M39.8 145h.1M39.8 146.4h.1M39.8 145v.1M39.8 146.2v.2M39.8 145h10.4M39.8 146.2h10.4M39.8 146.4h10.4M40.3 146.2h.1M40.3 145.1h.1"/>
<path d="M40.3 145.1v1.1M40.3 145.1h9.3M40.5 146.4h.1M40.5 145h.1M40.5 145v1.4M49.5 145h.7v.1h-.6v1.1h.6v.2h-.7zM49.5 146.4h.1M49.5 145h.1M49.5 145v1.4M49.6 146.2h.1M49.6 145.1h.1M49.6 145.1v1.1"/>
<path d="M50.2 145v.1h-10.4M50.2 146.2h.1M50.2 146.4h.1M50.2 145.1h.1M50.2 145h.1M50.2 146.2v.2M142.1 144.8h.6v1.4h-.6v-.1h.5v-1.1h-.5zM142.1 146.1h.1M142.1 145h.1M142.1 144.8h.1M142.1 146.2h.1M142.1 144.8v.2"/>
<path d="M142.1 146.1v.1M142.1 144.8h10.4M142.1 146.1h10.4M142.1 146.2h10.4M142.6 146.1h.1M142.6 145h.1M142.6 145v1.1M142.6 145h9.3M142.7 146.2h.1M142.7 144.8h.1M142.7 144.8v1.4M151.8 144.8h.7v.2h-.6v1.1h.6v.1h-.7z"/>
<path d="M151.8 146.2h.1M151.8 144.8h.1M151.8 144.8v1.4M151.9 146.1h.1M151.9 145h.1M151.9 145v1.1M152.5 144.8v.2h-10.4M152.5 146.1h.1M152.5 146.2h.1M152.5 145h.1M152.5 144.8h.1M152.5 146.1v.1"/>
</g>
<!-- layer: dzwi -->
<g fill="none" stroke="#808080" stroke-width=".21">
<path d="M40.3 146.5h.1M40.3 146.4h.1M40.5 146.2h9l.1 .3h-9.3l.2-.3v.2M40.5 146.2h9l.1 .3h-9.3l.2-.1M40.5 146.2h.1M40.5 146.4h.1M49.5 146.2h.1M49.5 146.4h.1M49.6 146.4h.1M49.6 146.5h.1M142.6 146.4h.1M142.6 146.2h.1"/>
<path d="M142.7 146h9.1l.1 .4h-9.3l.1-.4v.2M142.7 146h9.1l.1 .4h-9.3l.1-.2M142.7 146h.1M142.7 146.2h.1M151.8 146h.1M151.8 146.2h.1M151.9 146.2h.1M151.9 146.4h.1"/>
</g>
<path d="M49.7 146.5a9.4 9.4 0 0 1-9.4 9.4v-9.4h9.4M151.9 146.3a9.4 9.4 0 0 1-9.4 9.4M151.9 146.3h-9.4v9.4" fill="none" stroke="#808080" stroke-width=".21"/>
<g fill="none" stroke="#808080" stroke-width=".21">
<path d="M25 70.8h1.1v74.3h13.7v1.1h-14.8zM25 70.8h.1M25 70.8h1.1M25 70.8v75.4M26.1 70.8v74.3h79.3v-74.3M26.1 70.8h.1M105.4 70.8h1.1v75.4h-56.3v-1.1h55.2zM105.4 70.8h.1M105.4 70.8h1.1M106.5 70.8h.1M106.5 70.8v75.4M127.3 70.6h1.1v74.4h13.7v1.1h-14.8z"/>
<path d="M127.3 70.6h.1M127.3 70.6h1.1M127.3 70.6v75.5M128.4 70.6v74.4h79.2v-74.4M128.4 70.6h.1M207.6 70.6h1.1v75.5h-56.2v-1.1h55.1zM207.6 70.6h.1M207.6 70.6h1.1M208.7 70.6h.1M208.7 70.6v75.5M25 146.2h.1M25 146.2h81.5"/>
<path d="M26.1 145.1h.1M39.8 145.1h.1M39.8 146.2h.1M39.8 145.1v1.1M39.8 145.1h10.4M50.2 146.2h.1M50.2 145.1h.1M50.2 145.1v1.1M105.4 145.1h.1M106.5 146.2h.1M127.3 146.1h.1M127.3 146.1h81.4"/>
<path d="M128.4 145h.1M142.1 145h.1M142.1 146.1h.1M142.1 145v1.1M142.1 145h10.4M152.5 146.1h.1M152.5 145h.1M152.5 145v1.1M207.6 145h.1M208.7 146.1h.1"/>
</g>
<g fill="none" stroke="#808080" stroke-width=".21">
<path d="M25 68.4v2.4v-2.4M25 70.8h81.5h-81.5M25 68.4h.1M25 70.8h.1M35.6 70.8v-2.4v2.4M35.6 70.8h.1M35.6 68.4h.1M58.7 70.8v-2.4v2.4M58.7 68.4h-23.1h23.1M58.7 70.8h-23.1h23.1M58.7 70.8h.1M58.7 68.4h.1"/>
<path d="M72 70.8v-2.4v2.4M72 70.8h.1M72 68.4h.1M95.2 70.8v-2.4v2.4M95.2 68.4h-23.2h23.2M95.2 70.8h-23.2h23.2M95.2 70.8h.1M95.2 68.4h.1M106.5 68.4h-81.5h81.5v2.4M106.5 68.4h.1M106.5 70.8h.1M106.5 68.4v2.4"/>
<path d="M127.3 68.2v2.4v-2.4M127.3 70.6h81.4h-81.4M127.3 68.2h.1M127.3 70.6h.1M137.9 70.6v-2.4v2.4M137.9 70.6h.1M137.9 68.2h.1M161 70.6v-2.4v2.4M161 68.2h-23.1h23.1M161 70.6h-23.1h23.1M161 70.6h.1M161 68.2h.1"/>
<path d="M174.3 70.6v-2.4v2.4M174.3 70.6h.1M174.3 68.2h.1M197.4 70.6v-2.4v2.4M197.4 68.2h-23.1h23.1M197.4 70.6h-23.1h23.1M197.4 70.6h.1M197.4 68.2h.1M208.7 68.2h-81.4h81.4v2.4M208.7 68.2h.1M208.7 70.6h.1M208.7 68.2v2.4"/>
</g>
<path d="M239.4 41.1h4v1h-4zM36.6 70.8h68.8v.8h-68.8zM104.5 94.6h.9v25.5h-.9zM54.5 144.3h42v.8h-42z" fill="none" stroke="#bf00ff" stroke-width=".21"/>
<!-- layer: korytka - nowe -->
<path d="M239.3 32.9h3.8v.5h-3.8zM26.1 70.8h10.5v.4h-10.1v24.6h-.4zM105 71.6h.4v23h-.4zM105 120.1h.4v25h-8.9v-.3h8.5z" fill="none" stroke="#0f0" stroke-width=".25"/>
<path d="M239.1 24.7h4.3M129.4 97.1h-.8v-5h.8h-.8v-21.3h10.5v.2h19.1v.6v-.6h15v.6v-.6h5v.6v-.6h-1h30.2v14.1h-.8h.8v5h-.8h.8v4.5h-.2v22.6h-.6h.6v2.5h.2v2.4h-.8h.8v22.7h-8.9v-.3h-21.3v-.6v.6h-5v-.6" fill="none" stroke="#00f" stroke-width=".3"/>
<!-- layer: RAMKA_A4 -->
<path d="M.1 0h296.9v209.9h-296.9zM5.1 5h286.9v199.9h-286.9zM232.1 5h59.9v199.9h-59.9z" fill="none" stroke="#000" stroke-width=".21"/>
<!-- layer: TABELKA -->
<g fill="none" stroke="#000" stroke-width=".21">
<path d="M234 13h14.9v8h-14.9zM248.9 13v32M234 29h14.9v8h-14.9zM234 37h14.9v8h-14.9zM234 21h14.9v8h-14.9zM234 21h56.1M234 29h56.1M234 37h56.1M16 54.4h98.2v108.9h-98.2zM117.5 54.4h98.2v108.9h-98.2zM232.1 160.9h59.9v44h-59.9zM232.1 172.9h59.9"/>
<path d="M232.1 180.9h59.9M232.1 188.9h59.9M232.1 196.9h59.9M250 188.9v8M274.1 188.9v8"/>
</g>
<!-- layer: TEKST -->
<path d="M232.1 5h59.9v155.9h-59.9zM234 7h56.1v38h-56.1zM234 13h56.1M234 68.9h56.1v39h-56.1zM234 74.9h56.1M234 110h56.1v48.9h-56.1zM234 115.9h56.1" fill="none" stroke="#000" stroke-width=".21"/>
<g font-size="7.9">
<text x="59.5" y="106.4">Sala</text>
<text x="161.8" y="106.2">Sala</text>
<text x="59.8" y="114.8">305</text>
<text x="162.1" y="114.6">305</text>
</g>
<g font-size="5.3" fill="#00f">
<text x="160.5" y="89.3" transform="rotate(-90 160.5 89.3)">s305_03</text>
<text x="175.7" y="89.3" transform="rotate(-90 175.7 89.3)">s305_04</text>
<text x="180.6" y="89.3" transform="rotate(-90 180.6 89.3)">s305_05</text>
<text x="189.1" y="87.5">s305_06</text>
<text x="132.6" y="94.5">s305_02</text>
<text x="189.1" y="92.4">s305_07</text>
<text x="132.6" y="99.5">s305_01</text>
<text x="189.1" y="119.6">s305_08</text>
<text x="189.1" y="124.5">s305_09</text>
<text x="174.6" y="141.1" transform="rotate(-90 174.6 141.1)">s305_11</text>
<text x="179.6" y="141.1" transform="rotate(-90 179.6 141.1)">s305_10</text>
</g>
<g font-size="4.7">
<text x="254" y="11.1">Legenda</text>
<text x="256.1" y="73">Uwagi</text>
<text x="257.8" y="114">Opis</text>
<text x="239.3" y="168.4">Trasy kablowe - 3 piętro</text>
<text x="236.7" y="194.4">1:100</text>
<text x="251.3" y="194.4">15.04.2023</text>
<text x="279.7" y="194.4">01</text>
<text x="243.5" y="202.1">Maciej Kaczorowski</text>
</g>
<g font-size="3.2">
<text x="250.9" y="17.8">wyprowadzenie przewodów</text>
<text x="250.7" y="25.8">przewód</text>
<text x="250.7" y="33.8">nowe koryto kablowe</text>
<text x="250.7" y="41.8">istniejące koryto kablowe</text>
<text x="236.8" y="78.1">1.</text>
<text x="242.8" y="81.5">koncepcyjnym i nie przedstawia</text>
<text x="242.9" y="78.1">Schemat jest rysunkiem</text>
<text x="236.9" y="88.5">2.</text>
<text x="242.8" y="88.5">Nie należy odmierzać wymiarów z</text>
<text x="242.8" y="85">pełnego wyposarzenia budynku.</text>
<text x="242.8" y="92">rysunku, ani używać go jako</text>
<text x="242.9" y="95.5">szablonu.</text>
<text x="236.9" y="98.9">3.</text>
<text x="242.8" y="98.9">Przed przystąpieniem do prac</text>
<text x="242.8" y="102.4">remontowych wszystkie wymiary</text>
<text x="242.8" y="105.9">należy sprawdzić w naturze.</text>
<text x="234.8" y="119.1">Projekt przedstawia rzut poziomy 3. piętra</text>
<text x="234.8" y="122.6">budynku CTI z wyszczególnieniem sal:</text>
<text x="234.9" y="125.9">303, 304, 305, 306, 307.</text>
<text x="234.9" y="129.4">Schemat obrazuje ułożenie przewodów i</text>
<text x="234.8" y="136.4">przemysłowych RS485, CAN oraz</text>
<text x="234.9" y="132.9">ich wyprowadzenia dla sieci</text>
<text x="234.8" y="143.3">Przewody rozprowadzono wykorzystując</text>
<text x="234.9" y="139.8">światłowodowej.</text>
<text x="235.1" y="146.8">już istniejące koryta kablowe, jak również</text>
<text x="234.8" y="153.8">Połączenia pomiędzy salami zrealizowano</text>
<text x="234.8" y="150.3">nowo dodane na potrzeby instalacji.</text>
<text x="235" y="157.2">wykorzystując istniejące otwory.</text>
<text x="238" y="179.5">Centrum Technologii Informatycznych</text>
<text x="250.6" y="176">Budynek B19 - CTI</text>
<text x="247" y="184.3">ul. Wólczańska 217/221</text>
<text x="254.3" y="187.8">93-005 Łódź</text>
</g>
<g font-size="2.4">
<text x="232.6" y="163.3">Tytuł</text>
<text x="232.6" y="175.2">Obiekt</text>
<text x="232.6" y="183.2">Lokalizacja</text>
<text x="232.8" y="191.2">Skala</text>
<text x="250.6" y="191.1">Data</text>
<text x="274.6" y="191.1">Nr rys.</text>
<text x="232.8" y="199.2">Autor</text>
</g>
</svg>
